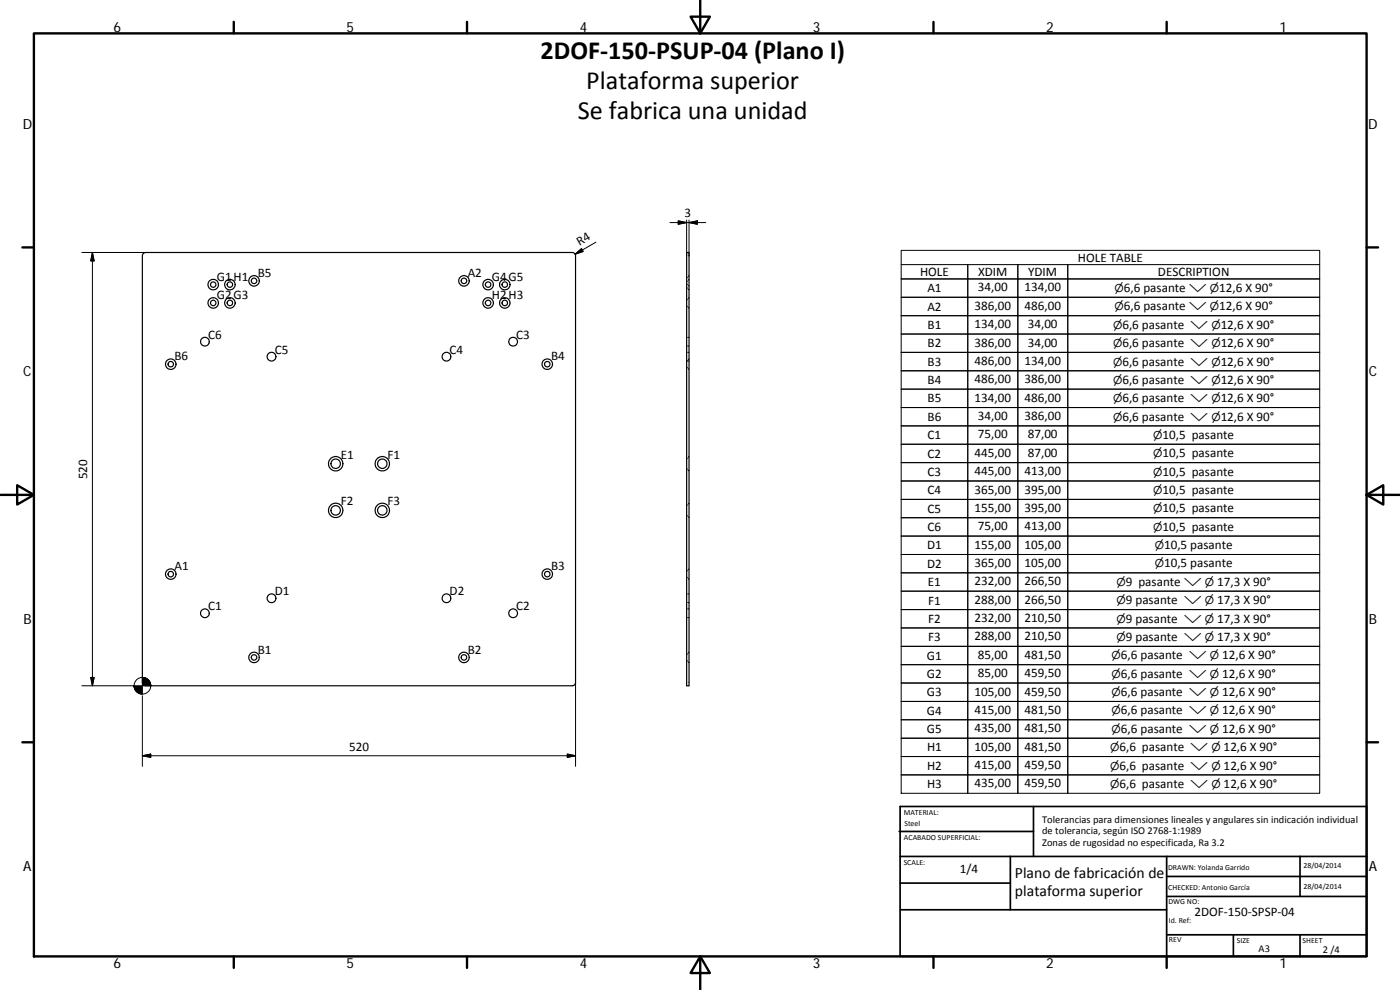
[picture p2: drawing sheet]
<svg xmlns="http://www.w3.org/2000/svg" width="420mm" height="297mm" viewBox="0 0 420 297" stroke-linecap="round" stroke-linejoin="round" font-family="sans-serif">
<g fill="none" stroke="#000" stroke-width=".36">
<path d="M43.1 76l.6-.2h128l.8 .3 .2 .7v128l-.2 .6-.8 .4h-128l-.6-.3-.4-.7v-128zM206.1 75.8h.7v130h-.7z"/>
<circle cx="64" cy="90.9" r="1.57"/>
<circle cx="64" cy="90.9" r=".82"/>
<circle cx="64" cy="85.4" r=".82"/>
<circle cx="64" cy="85.4" r="1.57"/>
<circle cx="69" cy="90.9" r=".82"/>
<circle cx="69" cy="85.4" r=".82"/>
<circle cx="69" cy="90.9" r="1.59"/>
<circle cx="69" cy="85.4" r="1.58"/>
<circle cx="76.2" cy="84.3" r=".81"/>
<circle cx="76.2" cy="84.3" r="1.58"/>
<circle cx="139.2" cy="84.3" r="1.57"/>
<circle cx="139.2" cy="84.3" r=".83"/>
<circle cx="146.5" cy="90.9" r=".83"/>
<circle cx="146.5" cy="85.4" r=".83"/>
<circle cx="146.5" cy="90.9" r="1.58"/>
<circle cx="146.5" cy="85.4" r="1.57"/>
<circle cx="151.5" cy="90.9" r=".83"/>
<circle cx="151.5" cy="85.4" r=".83"/>
<circle cx="151.5" cy="90.9" r="1.58"/>
<circle cx="151.5" cy="85.4" r="1.57"/>
<circle cx="51.2" cy="109.3" r="1.57"/>
<circle cx="51.2" cy="109.3" r=".82"/>
<circle cx="61.5" cy="102.5" r="1.3"/>
<circle cx="81.5" cy="107" r="1.31"/>
<circle cx="134" cy="107" r="1.3"/>
<circle cx="154" cy="102.5" r="1.32"/>
<circle cx="164.2" cy="109.3" r=".83"/>
<circle cx="164.2" cy="109.3" r="1.58"/>
<circle cx="100.7" cy="139.1" r="1.41"/>
<circle cx="100.7" cy="139.1" r="2.16"/>
<circle cx="114.7" cy="139.1" r="1.41"/>
<circle cx="114.7" cy="139.1" r="2.16"/>
<circle cx="100.7" cy="153.1" r="1.41"/>
<circle cx="100.7" cy="153.1" r="2.16"/>
<circle cx="114.7" cy="153.1" r="1.41"/>
<circle cx="114.7" cy="153.1" r="2.16"/>
<circle cx="51.3" cy="172.3" r=".82"/>
<circle cx="51.3" cy="172.3" r="1.56"/>
<circle cx="81.5" cy="179.5" r="1.32"/>
<circle cx="134" cy="179.5" r="1.3"/>
<circle cx="164.2" cy="172.3" r=".83"/>
<circle cx="164.3" cy="172.2" r="1.57"/>
<circle cx="61.5" cy="184" r="1.3"/>
<circle cx="76.2" cy="197.2" r=".81"/>
<circle cx="76.2" cy="197.3" r="1.57"/>
<circle cx="139.2" cy="197.2" r=".83"/>
<circle cx="139.2" cy="197.3" r="1.57"/>
<circle cx="154" cy="184" r="1.31"/>
</g>
<g fill="none" stroke="#000" stroke-width=".3">
<path d="M24.6 75.8h19.1M27.7 75.8v130M27.7 75.8l.5 2.5h-1zM172.6 76.3l1.9-1.7 .5 .9zM178.8 72.7l-6.2 3.6M201.1 66.8h10.7M203.5 66.3l2.6 .5-2.6 .5zM206.1 66v10.8M206.8 66v10.8M206.8 66.8l2.5-.5v1zM270.5 79.4h19.9v4.3M270.5 75.1h125.6v162.9h-125.6z"/>
<path d="M305.5 79.4v158.6M396.1 79.4h-105.7v158.6v-5.5h-19.9h125.6h-75.6v-5.5M206.1 85.1l.2 .2M206.1 86.2l.2 .3M206.1 91.7l.2 .3M206.3 83.2l-.2 .2M206.3 84.3l-.2 .3M206.3 89.8l-.2 .3M206.5 85.6l.3 .3M206.5 86.7l.3 .3M206.5 92.2l.3 .3M206.8 82.7l-.3 .3"/>
<path d="M206.8 83.8l-.3 .3M206.8 89.3l-.3 .3M290.4 89.2v-5.5h-19.9h125.6h-75.6v-4.3v158.6M320.5 83.7v5.5h75.6h-125.6h19.9v5.5M320.5 89.2v5.5h75.6h-125.6h19.9v5.5M320.5 94.7v5.5h75.6h-125.6h19.9v5.5M206.1 108.3h.2M206.1 105.7h.2M206.1 103.8h.2M206.1 101.2h.2M206.1 110.1l.2 .2M206.3 108.2l-.2 .3"/>
<path d="M206.5 108.3h.3M206.5 105.7h.3M206.5 103.8h.3M206.5 101.2h.3M206.5 110.6l.3 .2M206.8 107.7l-.3 .2M320.5 100.2v5.5h75.6h-125.6h19.9v5.6M320.5 105.7v5.6h75.6h-125.6h19.9v5.5M320.5 111.3v5.5h75.6h-125.6h19.9v5.5M320.5 116.8v5.5h75.6h-125.6h19.9v5.5M206.3 137.5l-.2 .2M206.8 137l-.3 .2"/>
<path d="M320.5 122.3v5.5h75.6h-125.6h19.9v5.5M320.5 127.8v5.5h75.6h-125.6h19.9v5.5M320.5 133.3v5.5h75.6h-125.6h19.9v5.5M320.5 138.8v5.5h75.6h-125.6h19.9v5.5M206.1 154.6l.2 .2M206.1 140.6l.2 .2M206.3 151.5l-.2 .2M206.5 155.1l.3 .2M206.5 141l.3 .3M206.8 151l-.3 .2M320.5 144.3v5.5h75.6h-125.6h19.9v5.5M320.5 149.8v5.5h75.6h-125.6h19.9v5.5"/>
<path d="M320.5 155.3v5.5h75.6h-125.6h19.9v5.6M206.1 178.2h.2M206.1 173.1l.2 .2M206.3 171.2l-.2 .2M206.5 178.2h.3M206.5 173.6l.3 .2M206.8 170.7l-.3 .2M320.5 160.8v5.6h75.6h-125.6h19.9v5.5M320.5 166.4v5.5h75.6h-125.6h19.9v5.5M320.5 171.9v5.5h75.6h-125.6h19.9v5.5M320.5 177.4v5.5h75.6h-125.6h19.9v5.5M206.1 185.3h.2"/>
<path d="M206.1 182.7h.2M206.1 180.8h.2M206.1 198.1l.2 .2M206.3 196.2l-.2 .2M206.5 185.3h.3M206.5 182.7h.3M206.5 180.8h.3M206.5 198.6l.3 .2M206.8 195.7l-.3 .2M320.5 182.9v5.5h75.6h-125.6h19.9v5.5M320.5 188.4v5.5h75.6h-125.6h19.9v5.5M320.5 193.9v5.5h75.6h-125.6h19.9v5.5"/>
<path d="M320.5 199.4v5.5h75.6h-125.6h19.9v5.6M24.6 205.8h15.8M27.2 203.3h1l-.5 2.5zM42.7 208.7v21.2M172.7 204.8v25.1M320.5 204.9v5.6h75.6h-125.6h19.9v5.5M320.5 210.5v5.5h75.6h-125.6h19.9v5.5M320.5 216v5.5h75.6h-125.6h19.9v5.5M42.7 226.8l2.5-.5v.9zM42.7 226.8h130M170.3 226.3l2.4 .5-2.4 .4zM320.5 221.5v5.5h75.6h-125.6h19.9v5.5"/>
<circle cx="42.7" cy="205.8" r="2.5"/>
</g>
<g fill="none" stroke="#000" stroke-width=".71">
<path d="M10.2 10h399.9v277h-399.9zM70.2 6.6v3.4M140.2 6.6v3.4M207.3 5h5.8l-2.9 5zM210.2 0v10M280.2 6.6v3.4M350.1 6.6v3.4M6.7 74.2h3.5M410.1 74.2h3.5M.2 148.5h10M5.2 145.6l5 2.9-5 2.9zM410.1 148.5l5-2.9v5.8z"/>
<path d="M410.1 148.5h10M6.7 222.7h3.5M410.1 222.7h3.5M70.2 287v3.4M140.2 287v3.4M210.2 287l2.9 5h-5.8zM210.2 287v10M280.2 287v3.4M350.1 287v3.4"/>
</g>
<g fill="none" stroke="#000" stroke-width=".51">
<path d="M269.8 249.5h40.4M270.1 242h140v45h-140zM270.1 257h140M303.2 257v16M310.2 242v15M350.1 257v30M390.2 257v12M270.1 265h33.1M270.1 273h80M350.1 269h60M350.1 263h60M350.1 280.5h60"/>
<path d="M370.2 280.5v6.5M390.2 280.5v6.5"/>
</g>
<g fill="#000" stroke="#000" stroke-width=".3">
<path d="M27.7 75.8l.5 2.5h-1zM172.6 76.3l1.9-1.7 .5 .9zM203.5 66.3l2.6 .5-2.6 .5zM206.8 66.8l2.5-.5v1zM27.2 203.3h1l-.5 2.5zM40.2 205.8l.2 .7zM40.2 205.8l.3 1zM40.2 205.8l.4 1.3zM40.2 205.8l.7 1.6zM40.2 205.8l.9 1.8zM40.2 205.8l1.2 2.1zM40.2 205.8l1.5 2.2-.3-.1z"/>
<path d="M40.2 205.8l1.8 2.4-.3-.2zM40.2 205.8l2.2 2.4h-.4zM40.2 205.8l2.5 2.4h-.3zM42.7 203.3l2.5 2.5h-2.5zM40.2 205.8h2.5v2.4zM45.1 205l.1 .8zM45 204.7l.2 1.1zM44.8 204.4l.4 1.4zM44.6 204.1l.6 1.7zM44.4 203.9l.8 1.9zM44.1 203.6l1.1 2.2zM43.8 203.5l.3 .1 1.1 2.2z"/>
<path d="M43.4 203.4l.4 .1 1.4 2.3zM43.1 203.3l.3 .1 1.8 2.4zM42.7 203.3h.4l2.1 2.5zM42.7 226.8l2.5-.5v.9zM170.3 226.3l2.4 .5-2.4 .4z"/>
</g>
<g font-size="7.9">
<text x="162.2" y="17.7">2DOF‐150‐PSUP‐04 (Plano I)</text>
<text x="175.9" y="26.7">Plataforma superior</text>
<text x="173.4" y="35.7">Se fabrica una unidad</text>
</g>
<g font-size="4.7">
<text x="304.6" y="263.5">Plano de fabricación de</text>
<text x="304.6" y="268.9">plataforma superior</text>
</g>
<g font-size="4.2">
<text x="34" y="9.6">6</text>
<text x="104" y="9.6">5</text>
<text x="174" y="9.6">4</text>
<text x="244" y="9.6">3</text>
<text x="314" y="9.6">2</text>
<text x="384" y="9.6">1</text>
<text x="6.8" y="38.7">D</text>
<text x="410.6" y="38.7">D</text>
<text x="7" y="112.9">C</text>
<text x="410.8" y="112.9">C</text>
<text x="7" y="187.1">B</text>
<text x="410.8" y="187.1">B</text>
<text x="7" y="261.3">A</text>
<text x="410.8" y="261.3">A</text>
<text x="34" y="290.4">6</text>
<text x="104" y="290.4">5</text>
<text x="174" y="290.4">4</text>
<text x="244" y="290.4">3</text>
<text x="314" y="290.4">2</text>
<text x="384" y="290.4">1</text>
</g>
<g font-size="3.9">
<text x="205.5" y="65.2">3</text>
<text x="173.9" y="73.8" transform="rotate(-30 173.9 73.8)">R4</text>
<text x="77.4" y="83.1">B5</text>
<text x="140.4" y="83.2">A2</text>
<text x="276.1" y="82.8">HOLE</text>
<text x="293.5" y="82.8">XDIM</text>
<text x="308.6" y="82.8">YDIM</text>
<text x="323.5" y="78.5">HOLE TABLE</text>
<text x="347.5" y="82.8">DESCRIPTION</text>
<text x="65.1" y="84.2">G1H1</text>
<text x="65.1" y="89.8">G2G3</text>
<text x="147.6" y="84.2">G4G5</text>
<text x="147.6" y="89.8">H2H3</text>
<text x="278.3" y="87.7">A1</text>
<text x="293.5" y="87.4">34,00</text>
<text x="307.5" y="87.4">134,00</text>
<text x="337.3" y="87.6">6,6 pasante</text>
<text x="365.9" y="87.6">12,6 X 90°</text>
<text x="278.3" y="93.2">A2</text>
<text x="292.4" y="92.9">386,00</text>
<text x="307.5" y="92.9">486,00</text>
<text x="337.3" y="93.1">6,6 pasante</text>
<text x="365.9" y="93.1">12,6 X 90°</text>
<text x="62.5" y="101.6">C6</text>
<text x="154.9" y="101.6">C3</text>
<text x="278.4" y="98.7">B1</text>
<text x="292.4" y="98.4">134,00</text>
<text x="308.5" y="98.4">34,00</text>
<text x="336.8" y="98.7">6,6 pasante</text>
<text x="366.3" y="98.7">12,6 X 90°</text>
<text x="82.4" y="106.1">C5</text>
<text x="134.9" y="106.1">C4</text>
<text x="278.4" y="104.2">B2</text>
<text x="292.4" y="104">386,00</text>
<text x="308.5" y="104">34,00</text>
<text x="336.8" y="104.2">6,6 pasante</text>
<text x="366.3" y="104.2">12,6 X 90°</text>
<text x="52.4" y="108.1">B6</text>
<text x="165.4" y="108.1">B4</text>
<text x="278.4" y="109.7">B3</text>
<text x="292.4" y="109.5">486,00</text>
<text x="307.5" y="109.5">134,00</text>
<text x="336.8" y="109.7">6,6 pasante</text>
<text x="366.3" y="109.7">12,6 X 90°</text>
<text x="278.4" y="115.3">B4</text>
<text x="292.4" y="115">486,00</text>
<text x="307.5" y="115">386,00</text>
<text x="336.8" y="115.2">6,6 pasante</text>
<text x="366.3" y="115.2">12,6 X 90°</text>
<text x="278.4" y="120.8">B5</text>
<text x="292.4" y="120.5">134,00</text>
<text x="307.5" y="120.5">486,00</text>
<text x="336.8" y="120.7">6,6 pasante</text>
<text x="366.3" y="120.7">12,6 X 90°</text>
<text x="278.4" y="126.3">B6</text>
<text x="278.4" y="131.8">C1</text>
<text x="293.5" y="126">34,00</text>
<text x="293.5" y="131.6">75,00</text>
<text x="307.5" y="126">386,00</text>
<text x="308.5" y="131.6">87,00</text>
<text x="336.8" y="126.2">6,6 pasante</text>
<text x="348.9" y="131.7">10,5 pasante</text>
<text x="366.3" y="126.2">12,6 X 90°</text>
<text x="102.3" y="137.6">E1</text>
<text x="116.3" y="137.6">F1</text>
<text x="278.4" y="137.3">C2</text>
<text x="292.4" y="137.1">445,00</text>
<text x="308.5" y="137.1">87,00</text>
<text x="348.9" y="137.2">10,5 pasante</text>
<text x="26.2" y="143.8" transform="rotate(-90 26.2 143.8)">520</text>
<text x="278.4" y="142.8">C3</text>
<text x="292.4" y="142.6">445,00</text>
<text x="307.5" y="142.6">413,00</text>
<text x="348.9" y="142.7">10,5 pasante</text>
<text x="278.4" y="148.3">C4</text>
<text x="292.4" y="148.1">365,00</text>
<text x="307.5" y="148.1">395,00</text>
<text x="348.9" y="148.3">10,5 pasante</text>
<text x="102.3" y="151.6">F2</text>
<text x="116.3" y="151.6">F3</text>
<text x="278.4" y="153.8">C5</text>
<text x="292.4" y="153.6">155,00</text>
<text x="307.5" y="153.6">395,00</text>
<text x="348.9" y="153.7">10,5 pasante</text>
<text x="278.4" y="159.3">C6</text>
<text x="293.5" y="159.1">75,00</text>
<text x="307.5" y="159.1">413,00</text>
<text x="348.9" y="159.3">10,5 pasante</text>
<text x="278.2" y="164.8">D1</text>
<text x="292.4" y="164.6">155,00</text>
<text x="307.5" y="164.6">105,00</text>
<text x="349.3" y="164.8">10,5 pasante</text>
<text x="52.4" y="171.1">A1</text>
<text x="165.4" y="171.1">B3</text>
<text x="278.2" y="170.4">D2</text>
<text x="292.4" y="170.1">365,00</text>
<text x="307.5" y="170.1">105,00</text>
<text x="349.3" y="170.3">10,5 pasante</text>
<text x="82.4" y="178.6">D1</text>
<text x="134.9" y="178.6">D2</text>
<text x="278.5" y="175.9">E1</text>
<text x="292.4" y="175.6">232,00</text>
<text x="307.5" y="175.6">266,50</text>
<text x="337.9" y="175.8">9 pasante</text>
<text x="365.3" y="175.8">17,3 X 90°</text>
<text x="62.5" y="183">C1</text>
<text x="154.9" y="183">C2</text>
<text x="278.5" y="181.4">F1</text>
<text x="292.4" y="181.1">288,00</text>
<text x="307.5" y="181.1">266,50</text>
<text x="337.9" y="181.3">9 pasante</text>
<text x="365.3" y="181.3">17,3 X 90°</text>
<text x="278.5" y="186.9">F2</text>
<text x="292.4" y="186.6">232,00</text>
<text x="307.5" y="186.6">210,50</text>
<text x="337.9" y="186.8">9 pasante</text>
<text x="365.3" y="186.8">17,3 X 90°</text>
<text x="77.4" y="196.1">B1</text>
<text x="140.4" y="196.1">B2</text>
<text x="278.2" y="197.9">G1</text>
<text x="278.5" y="192.4">F3</text>
<text x="292.4" y="192.2">288,00</text>
<text x="293.5" y="197.7">85,00</text>
<text x="307.5" y="192.2">210,50</text>
<text x="307.5" y="197.7">481,50</text>
<text x="336.4" y="197.8">6,6 pasante</text>
<text x="337.9" y="192.3">9 pasante</text>
<text x="365.3" y="192.3">17,3 X 90°</text>
<text x="366.8" y="197.8">12,6 X 90°</text>
<text x="278.2" y="203.4">G2</text>
<text x="293.5" y="203.2">85,00</text>
<text x="307.5" y="203.2">459,50</text>
<text x="336.4" y="203.3">6,6 pasante</text>
<text x="366.8" y="203.3">12,6 X 90°</text>
<text x="278.2" y="208.9">G3</text>
<text x="292.4" y="208.7">105,00</text>
<text x="307.5" y="208.7">459,50</text>
<text x="336.4" y="208.9">6,6 pasante</text>
<text x="366.8" y="208.9">12,6 X 90°</text>
<text x="278.2" y="214.4">G4</text>
<text x="292.4" y="214.2">415,00</text>
<text x="307.5" y="214.2">481,50</text>
<text x="336.4" y="214.4">6,6 pasante</text>
<text x="366.8" y="214.4">12,6 X 90°</text>
<text x="278.2" y="220">G5</text>
<text x="292.4" y="219.7">435,00</text>
<text x="307.5" y="219.7">481,50</text>
<text x="336.4" y="219.9">6,6 pasante</text>
<text x="366.8" y="219.9">12,6 X 90°</text>
<text x="104.8" y="225.2">520</text>
<text x="278.2" y="225.5">H1</text>
<text x="292.4" y="225.2">105,00</text>
<text x="307.5" y="225.2">481,50</text>
<text x="335.9" y="225.4">6,6 pasante</text>
<text x="367.2" y="225.4">12,6 X 90°</text>
<text x="278.2" y="231">H2</text>
<text x="292.4" y="230.7">415,00</text>
<text x="307.5" y="230.7">459,50</text>
<text x="335.9" y="230.9">6,6 pasante</text>
<text x="367.2" y="230.9">12,6 X 90°</text>
<text x="278.2" y="236.5">H3</text>
<text x="292.4" y="236.2">435,00</text>
<text x="307.5" y="236.2">459,50</text>
<text x="335.9" y="236.4">6,6 pasante</text>
<text x="367.2" y="236.4">12,6 X 90°</text>
<text x="288" y="262.1">1/4</text>
<text x="358.5" y="274.9">2DOF‐150‐SPSP‐04</text>
</g>
<g font-size="3.3">
<text x="334.5" y="87.6">⌀</text>
<text x="356.8" y="87.6">⌵ ⌀</text>
<text x="334.5" y="93.1">⌀</text>
<text x="356.8" y="93.1">⌵ ⌀</text>
<text x="334" y="98.7">⌀</text>
<text x="357.2" y="98.7">⌵ ⌀</text>
<text x="334" y="104.2">⌀</text>
<text x="357.2" y="104.2">⌵ ⌀</text>
<text x="334" y="109.7">⌀</text>
<text x="357.2" y="109.7">⌵ ⌀</text>
<text x="334" y="115.2">⌀</text>
<text x="357.2" y="115.2">⌵ ⌀</text>
<text x="334" y="120.7">⌀</text>
<text x="357.2" y="120.7">⌵ ⌀</text>
<text x="334" y="126.2">⌀</text>
<text x="346.1" y="131.7">⌀</text>
<text x="357.2" y="126.2">⌵ ⌀</text>
<text x="346.1" y="137.2">⌀</text>
<text x="346.1" y="142.7">⌀</text>
<text x="346.1" y="148.3">⌀</text>
<text x="346.1" y="153.7">⌀</text>
<text x="346.1" y="159.3">⌀</text>
<text x="346.6" y="164.8">⌀</text>
<text x="346.6" y="170.3">⌀</text>
<text x="335.1" y="175.8">⌀</text>
<text x="355.3" y="175.8">⌵ ⌀</text>
<text x="335.1" y="181.3">⌀</text>
<text x="355.3" y="181.3">⌵ ⌀</text>
<text x="335.1" y="186.8">⌀</text>
<text x="355.3" y="186.8">⌵ ⌀</text>
<text x="333.6" y="197.8">⌀</text>
<text x="335.1" y="192.3">⌀</text>
<text x="355.3" y="192.3">⌵ ⌀</text>
<text x="356.8" y="197.8">⌵ ⌀</text>
<text x="333.6" y="203.3">⌀</text>
<text x="356.8" y="203.3">⌵ ⌀</text>
<text x="333.6" y="208.9">⌀</text>
<text x="356.8" y="208.9">⌵ ⌀</text>
<text x="333.6" y="214.4">⌀</text>
<text x="356.8" y="214.4">⌵ ⌀</text>
<text x="333.6" y="219.9">⌀</text>
<text x="356.8" y="219.9">⌵ ⌀</text>
<text x="333.2" y="225.4">⌀</text>
<text x="357.2" y="225.4">⌵ ⌀</text>
<text x="333.2" y="230.9">⌀</text>
<text x="357.2" y="230.9">⌵ ⌀</text>
<text x="333.2" y="236.4">⌀</text>
<text x="357.2" y="236.4">⌵ ⌀</text>
</g>
<g font-size="3.1">
<text x="312.8" y="246.8">Tolerancias para dimensiones lineales y angulares sin indicación individual</text>
<text x="312.8" y="250.4">de tolerancia, según ISO 2768‐1:1989</text>
<text x="312.8" y="254">Zonas de rugosidad no especificada, Ra 3.2</text>
<text x="377.7" y="285.6">A3</text>
<text x="397" y="285.8">2 /4</text>
</g>
<g font-size="2.4">
<text x="271.2" y="244.4">MATERIAL:</text>
<text x="271.3" y="251.9">ACABADO SUPERFICIAL:</text>
<text x="271.4" y="247.9">Steel</text>
<text x="271.2" y="259.7">SCALE:</text>
<text x="350.6" y="260.9">DRAWN: Yolanda Garrido</text>
<text x="391.2" y="260.6">28/04/2014</text>
<text x="350.6" y="267">CHECKED: Antonio García</text>
<text x="391.2" y="266.6">28/04/2014</text>
<text x="350.6" y="271.4">DWG NO:</text>
<text x="350.8" y="276.8">Id. Ref:</text>
<text x="350.8" y="282.8">REV</text>
<text x="371.2" y="282.9">SIZE</text>
<text x="390.9" y="282.9">SHEET</text>
</g>
</svg>
